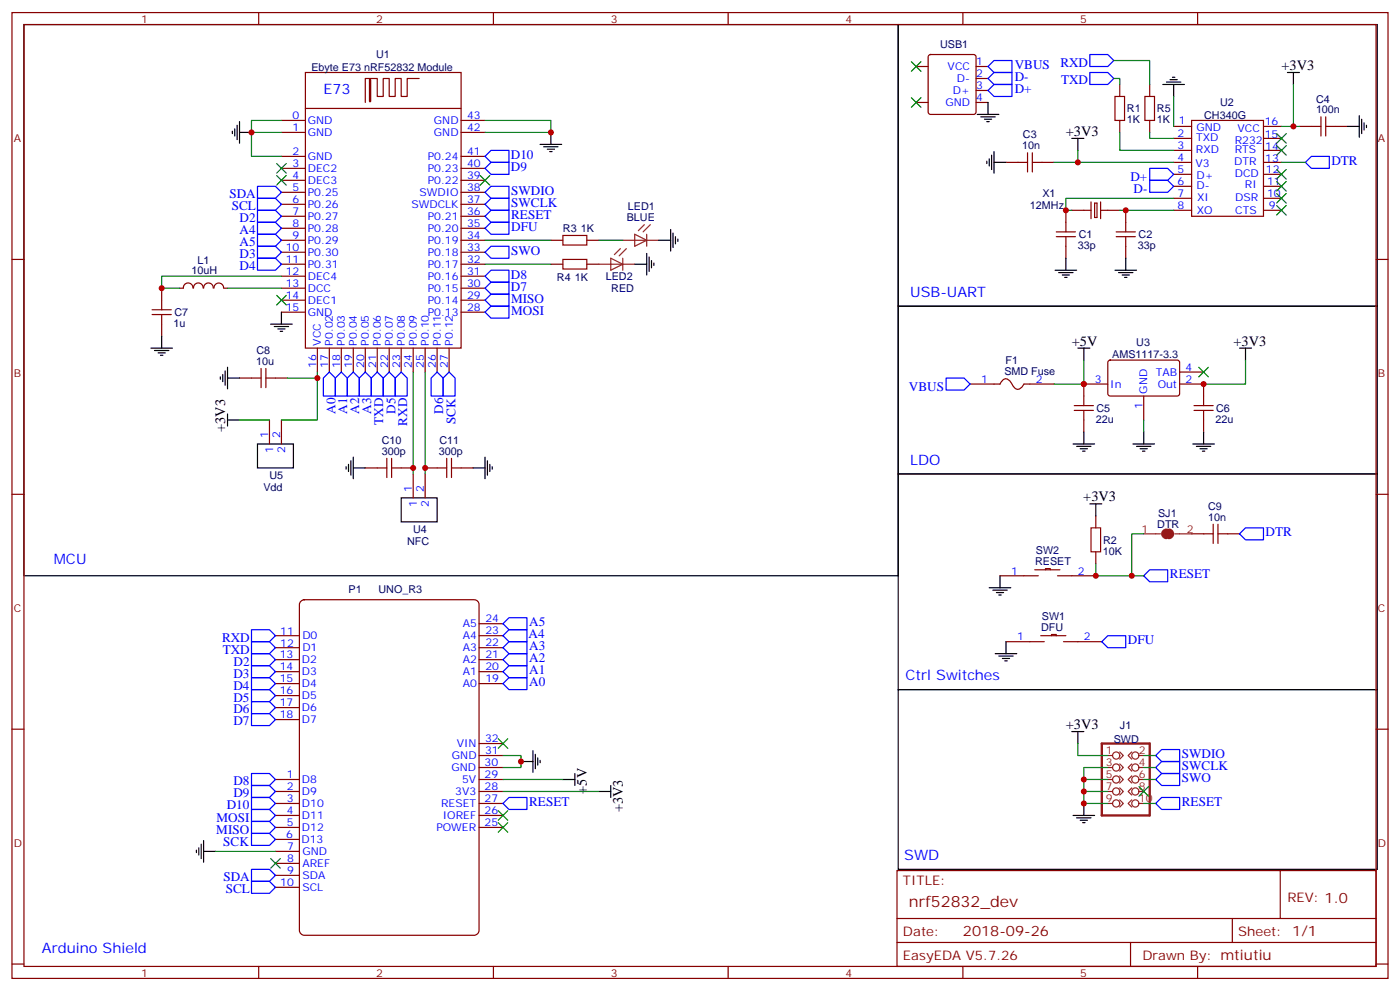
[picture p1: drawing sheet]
<svg xmlns="http://www.w3.org/2000/svg" width="412mm" height="292mm" viewBox="0 0 412 292" stroke-linecap="round" stroke-linejoin="round" font-family="sans-serif">
<path d="M7.1 7.2h257.5v162.3h-257.5zM264.6 7.2h141.1v82.9h-141.1zM264.6 90.1h141.1v49.4h-141.1zM264.6 139.5h141.1v63.5h-141.1zM264.6 203h141.1v52.9h-141.1z" fill="none" stroke="#000" stroke-width=".35"/>
<g fill="none" stroke="#870000" stroke-width=".35">
<path d="M3.5 3.7h405.4v284.3h-405.4zM7.1 7.2h398.2v277.3h-398.2zM76.2 3.7v3.5M145.3 3.7v3.5M214.5 3.7v3.5M283.6 3.7v3.5M352.8 3.7v3.5M82.9 39h7.1M82.9 35.5h7.1M90 21.3h45.8v81.2h-45.8zM90 31.9h45.8M123.5 23.1h-3.6v5.3h-1.7v-5.3h-1.8v5.3h-1.7v-5.3h-1.8v5.3h-1.8v-5.3h-3.5v7.1"/>
<path d="M135.8 39h7.1M135.8 35.5h7.1M82.9 46h7.1M82.9 49.6h7.1M82.9 53.1h7.1M82.9 56.6h7.1M135.8 46h7.1M135.8 49.6h7.1M135.8 53.1h7.1M135.8 56.6h7.1M3.5 76.4h3.6M82.9 60.1h7.1"/>
<path d="M82.9 63.7h7.1M82.9 67.2h7.1M82.9 70.7h7.1M82.9 74.3h7.1M82.9 77.8h7.1M135.8 60.1h7.1M135.8 63.7h7.1M135.8 67.2h7.1M135.8 70.7h7.1M135.8 74.3h7.1M135.8 77.8h7.1M405.3 76.4h3.6"/>
<path d="M82.9 81.3h7.1M82.9 84.8h7.1M82.9 88.4h7.1M82.9 91.9h7.1M135.8 81.3h7.1M135.8 84.8h7.1M135.8 88.4h7.1M135.8 91.9h7.1M93.5 102.5v7M97 102.5v7M100.5 102.5v7M104.1 102.5v7"/>
<path d="M107.6 102.5v7M111.1 102.5v7M114.7 102.5v7M118.2 102.5v7M121.7 102.5v7M125.2 102.5v7M128.8 102.5v7M132.3 102.5v7M3.5 145.5h3.6M405.3 145.5h3.6M88.5 177.1l1.1-.5h50.1a1.41 1.41 0 0 1 1.4 1.4v95.9a1.51 1.51 0 0 1-1.4 1.4h-50.1a1.51 1.51 0 0 1-1.4-1.4v-95.9zM81.1 187.1h7.1"/>
<path d="M81.1 190.7h7.1M81.1 194.2h7.1M81.1 197.7h7.1M141.1 187.1h7.1M141.1 190.7h7.1M141.1 194.2h7.1M141.1 197.7h7.1M141.1 183.6h7.1M3.5 214.7h3.6M81.1 201.3h7.1M81.1 204.8h7.1M81.1 208.3h7.1"/>
<path d="M81.1 211.8h7.1M141.1 201.3h7.1M141.1 218.9h7.1M405.3 214.7h3.6M81.1 229.5h7.1M81.1 233h7.1M81.1 236.5h7.1M141.1 229.5h7.1M141.1 233h7.1M141.1 236.5h7.1M141.1 226h7.1M141.1 222.4h7.1"/>
<path d="M81.1 240.1h7.1M81.1 243.6h7.1M81.1 247.1h7.1M81.1 250.6h7.1M81.1 254.2h7.1M81.1 257.7h7.1M141.1 240.1h7.1M141.1 243.6h7.1M264.2 256.3h141.1v28.2h-141.1zM377.1 256.3v14.1M81.1 261.2h7.1M264.2 270.4h141.1"/>
<path d="M264.2 277.5h141.1M333 277.5v7M363 270.4v7.1M3.5 283.8h3.6M76.2 284.5v3.5M145.3 284.5v3.5M214.5 284.5v3.5M283.6 284.5v3.5M352.8 284.5v3.5M405.3 283.8h3.6"/>
</g>
<path d="M109 23.5v6.3" fill="none" stroke="#870000" stroke-width=".71"/>
<path d="M351 35.5h21.2v28.2h-21.2z" fill="#fff" stroke="#870000" stroke-width=".35"/>
<g fill="none" stroke="#870000" stroke-width=".35">
<path d="M269.9 19.6h3.5M273.6 16.3l.5-.2h12.7l.5 .2 .2 .5v16.2l-.2 .5-.5 .2h-12.7l-.5-.2-.2-.5v-16.2zM287.5 19.6h3.5M269.9 30.2h3.5M287.5 30.2h3.5M287.5 23.1h3.5M287.5 26.6h3.5M329.8 24.9v3.5M329.8 35.5v3.5M338.7 24.9v3.5M338.7 35.5v3.5M345.7 37.2h5.3"/>
<path d="M372.2 37.2h5.3M382.8 37.2h6.3M389.1 34.4v5.6M390.5 37.2h6.4M390.5 34.4v5.6M296.3 47.8h6.4M302.7 45v5.6M304.1 47.8h6.3M304.1 45v5.6M321.4 59.4v5M322.4 59.8h.7v4.2h-.7zM324.2 59.4v5"/>
<path d="M345.7 40.7h5.3M345.7 44.3h5.3M345.7 47.8h5.3M345.7 51.3h5.3M345.7 54.9h5.3M345.7 58.4h5.3M372.2 40.7h5.3M372.2 44.3h5.3M372.2 47.8h5.3M372.2 51.3h5.3M372.2 54.9h5.3M372.2 58.4h5.3"/>
<path d="M162.3 70.7h3.5M162.3 77.8h3.5M172.9 70.7h3.5M172.9 77.8h3.5M311.1 69.7h5.7M311.1 68.3h5.7M314 61.9v6.4M314 69.7v6.3M315.7 61.9h5.7M324.2 61.9h5.6M328.8 69.7h5.6M328.8 68.3h5.6"/>
<path d="M331.6 61.9v6.4M331.6 69.7v6.3M345.7 61.9h5.3M372.2 61.9h5.3M44.8 92.6h5.6M44.8 91.2h5.6M47.6 84.8v6.4M47.6 92.6v6.4M52.9 84.8h1.1M54 84.8a1.41 1.41 0 0 1 1.4-1.5 1.41 1.41 0 0 1 1.4 1.5M57 84.8a1.41 1.41 0 0 1 1.4-1.5 1.41 1.41 0 0 1 1.4 1.5M60 84.8a1.41 1.41 0 0 1 1.4-1.5 1.41 1.41 0 0 1 1.4 1.5"/>
<path d="M63 84.8a1.41 1.41 0 0 1 1.4-1.5 1.41 1.41 0 0 1 1.5 1.5M66 84.8h1M70.6 111.3h6.3M76.9 108.5v5.6M78.3 111.3h6.4M78.3 108.5v5.6M285.8 113.1h8.8l.6-1a1.56 1.56 0 0 1 2.7 .6l.1 .2a2.13 2.13 0 0 0 2.3 1.6l1.3-1.4h8.8M316.4 119.4h5.7M326.3 113.1h-7v6.3M326.6 106.2l.4-.2 20.1 .1 .4 .6-.1 9.5-.6 .4-20-.1-.5-.6v-9.2zM336.9 116.6v7M347.5 113.1h7v6.3"/>
<path d="M347.5 109.5h7M351.7 119.4h5.7M79.4 123.6v7.1M82.9 123.6v7.1M107.6 137.8h6.3M113.9 134.9v5.7M115.4 134.9v5.7M115.4 137.8h6.3M121.7 139.5v7.1M125.2 139.5v7.1M125.2 137.8h6.4M131.6 134.9v5.7"/>
<path d="M133 137.8h6.3M133 134.9v5.7M316.4 120.8h5.7M319.3 120.8v6.4M351.7 120.8h5.7M354.5 120.8v6.4M322.8 151.9v3.5M351 157.2h6.4M357.4 154.3v5.7M358.8 154.3v5.7M358.8 157.2h6.3M294.6 169.5h11.3"/>
<path d="M304.8 167.7h7.4M308 167.7v-.3h1.4v.3M311.5 169.5h11.3M322.8 162.5v3.5M296.3 188.9h11.3M306.6 187.1h7.4M309.7 187.1v-.3h1.4v.3M313.3 188.9h11.3"/>
</g>
<path d="M328.4 28.4h2.9v7.1h-2.9zM337.3 28.4h2.8v7.1h-2.8zM165.8 69.3h7.1v2.8h-7.1zM165.8 76.4h7.1v2.8h-7.1zM321.4 155.4h2.8v7.1h-2.8z" fill="none" stroke="#a10000" stroke-width=".35"/>
<path d="M324.6 218.9h14.1v21.2h-14.1z" fill="none" stroke="#8c2424" stroke-width=".71"/>
<g fill="none" stroke="#8c2424" stroke-width=".35">
<path d="M176.4 77.8h10.6M179.9 76l3.5 1.8-3.5 1.8zM182.7 73.2l-1.7 1.8M183.4 70.7h10.6M183.4 76v3.6M184.5 73.2l-2.1 2.1M187 69l3.5 1.7-3.5 1.8zM189.8 66.1l-1.8 1.8M190.5 69v3.5M191.6 66.1l-2.2 2.2M336.9 157.2h4.9M346.1 157.2h4.9"/>
<path d="M326.3 222.4h1.4M326.3 226h1.4M326.3 229.5h1.4M326.3 233h1.4M326.3 236.5h1.4M329.8 221.4l1.1 1-1.1 1.1M329.8 224.9l1.1 1.1-1.1 1M329.8 228.4l1.1 1.1-1.1 1M329.8 232l1.1 1-1.1 1.1M329.8 235.5l1.1 1-1.1 1.1M333.4 221.4l-1.1 1 1.1 1.1M333.4 224.9l-1.1 1.1 1.1 1"/>
<path d="M333.4 228.4l-1.1 1.1 1.1 1M333.4 232l-1.1 1 1.1 1.1M333.4 235.5l-1.1 1 1.1 1.1M335.5 222.4h1.4M335.5 226h1.4M335.5 229.5h1.4M335.5 233h1.4M335.5 236.5h1.4"/>
<circle cx="328.8" cy="236.5" r="1.06"/>
<circle cx="328.8" cy="229.5" r="1.06"/>
<circle cx="328.8" cy="226" r="1.06"/>
<circle cx="328.8" cy="233" r="1.06"/>
<circle cx="328.8" cy="222.4" r="1.06"/>
<circle cx="334.4" cy="236.5" r="1.06"/>
<circle cx="334.4" cy="229.5" r="1.06"/>
<circle cx="334.4" cy="222.4" r="1.06"/>
<circle cx="334.4" cy="226" r="1.06"/>
<circle cx="334.4" cy="233" r="1.06"/>
</g>
<path d="M343.6 156.5a.71 .71 0 0 0-.7 .7 .71 .71 0 0 0 .7 .7M344.3 156.5a.71 .71 0 0 1 .7 .7 .71 .71 0 0 1-.7 .7" fill="none" stroke="#8c2424" stroke-width="1.8"/>
<g fill="none" stroke="#000" stroke-width=".35">
<path d="M68.4 38.6v.7M69.1 37.9v2.1M69.8 36.9v4.2M70.6 39h3.5M70.6 35.8v6.4M162.3 39v3.5M287.9 33.7h6.3M288.9 34.4h4.3M290 35.1h2.1M290.7 35.8h.7M291 30.2v3.5M342.5 24.9h6.4"/>
<path d="M343.6 24.2h4.2M344.7 23.5h2.1M345.4 22.8h.7M345.7 24.9v3.5M379.2 21.3h3.6M381 21.3v3.6M396.9 37.2h3.5M400.4 34v6.4M401.1 35.1v4.2M401.8 36.2v2.1M402.5 36.9v.7M159.1 42.5h6.4"/>
<path d="M160.2 43.2h4.2M161.2 43.9h2.1M161.9 44.6h.7M290.7 47.4v.8M291.4 46.7v2.2M292.1 45.7v4.2M292.8 47.8h3.5M292.8 44.6v6.4M315.7 40.7h3.6M317.5 40.7v3.6M187 77.8h3.5M190.5 74.6v6.4"/>
<path d="M191.2 75.7v4.2M191.9 76.7v2.1M192.6 77.4v.7M194 70.7h3.6M197.6 67.6v6.3M198.3 68.6v4.2M199 69.7v2.1M199.7 70.4v.7M310.8 79.6h6.3M314 76v3.6M328.4 79.6h6.4M331.6 76v3.6"/>
<path d="M47.6 99v3.5M79.7 95.4h6.4M80.8 96.1h4.2M81.8 96.8h2.2M82.5 97.5h.8M82.9 91.9v3.5M311.9 80.3h4.2M312.9 81h2.1M313.6 81.7h.7M329.5 80.3h4.2M330.6 81h2.1M331.3 81.7h.7"/>
<path d="M44.4 102.5h6.4M45.5 103.2h4.2M46.6 103.9h2.1M47.3 104.6h.7M64.9 110.9v.8M65.6 110.2v2.2M66.3 109.2v4.2M67 108.1v6.4M67 111.3h3.6M317.5 102.5h3.5M319.3 102.5v3.5M365.1 102.5h3.6"/>
<path d="M366.9 102.5v3.5M67 123.6h3.6M67 121.9v3.5M75.8 130.7h10.6v7.1h-10.6zM102 137.4v.7M102.7 136.7v2.1M103.4 135.6v4.3M104.1 137.8h3.5M104.1 134.6v6.3M139.3 137.8h3.6M142.9 134.6v6.3M143.6 135.6v4.3"/>
<path d="M144.3 136.7v2.1M145 137.4v.7M316.1 130.7h6.3M317.1 131.4h4.3M318.2 132.1h2.1M318.9 132.8h.7M319.3 127.2v3.5M333.7 130.7h6.4M334.8 131.4h4.2M335.8 132.1h2.2M336.5 132.8h.8M336.9 127.2v3.5"/>
<path d="M351.4 130.7h6.3M352.4 131.4h4.3M353.5 132.1h2.1M354.2 132.8h.7M354.5 127.2v3.5M118.2 146.6h10.6v7h-10.6zM321 148.3h3.6M322.8 148.3v3.6M291.4 173h6.3M292.5 173.7h4.2M293.5 174.4h2.1M294.2 175.2h.7"/>
<path d="M294.6 169.5v3.5M293.2 192.4h6.3M294.2 193.1h4.2M295.3 193.9h2.1M296 194.6h.7M296.3 188.9v3.5M315.7 215.4h3.6M317.5 215.4v3.5M153.5 224.2h3.5M157 221v6.4M157.7 222.1v4.2M158.4 223.1v2.1"/>
<path d="M159.1 223.8v.7M165.8 229.5h3.5M169.3 227.7v3.5M176.4 233h3.5M179.9 231.2v3.6M319.3 236.5v3.6M57.9 250.3v.7M58.6 249.6v2.1M59.3 248.5v4.3M60 250.6h3.5M60 247.5v6.3M316.1 240.1h6.3"/>
<path d="M317.1 240.8h4.3M318.2 241.5h2.1M318.9 242.2h.7"/>
</g>
<g fill="none" stroke="#00f" stroke-width=".35">
<path d="M291 19.6l1.8-1.8h5.3v3.5h-5.3zM321 16.1h5.3l1.8 1.7-1.8 1.8h-5.3zM291 26.6l1.8-1.7h5.3v3.5h-5.3zM291 23.1l1.8-1.8h5.3v3.6h-5.3zM321 21.3h5.3l1.8 1.8-1.8 1.8h-5.3zM75.8 54.9h5.3l1.8 1.7-1.8 1.8h-5.3zM75.8 58.4h5.3l1.8 1.7-1.8 1.8h-5.3zM142.9 56.6l1.7-1.7h5.3v3.5h-5.3zM142.9 49.6l1.7-1.8h5.3v3.5h-5.3zM142.9 46l1.7-1.7h5.3v3.5h-5.3zM338.7 49.6h5.3l1.7 1.7-1.7 1.8h-5.3zM338.7 53.1h5.3l1.7 1.8-1.7 1.7h-5.3z"/>
<path d="M384.5 47.8l1.8-1.8h5.3v3.6h-5.3zM75.8 65.4h5.3l1.8 1.8-1.8 1.8h-5.3zM75.8 69h5.3l1.8 1.7-1.8 1.8h-5.3zM75.8 61.9h5.3l1.8 1.8-1.8 1.7h-5.3zM75.8 72.5h5.3l1.8 1.8-1.8 1.7h-5.3zM75.8 76h5.3l1.8 1.8-1.8 1.8h-5.3zM142.9 60.1l1.7-1.7h5.3v3.5h-5.3zM142.9 74.3l1.7-1.8h5.3v3.5h-5.3zM142.9 63.7l1.7-1.8h5.3v3.5h-5.3zM142.9 67.2l1.7-1.8h5.3v3.6h-5.3zM144.6 79.6h5.3v3.5h-5.3l-1.7-1.8zM142.9 91.9l1.7-1.8h5.3v3.6h-5.3z"/>
<path d="M142.9 88.4l1.7-1.8h5.3v3.5h-5.3zM142.9 84.8l1.7-1.7h5.3v3.5h-5.3zM97 109.5l1.8 1.8v5.3h-3.6v-5.3zM100.5 109.5l1.8 1.8v5.3h-3.5v-5.3zM104.1 109.5l1.7 1.8v5.3h-3.5v-5.3zM107.6 109.5l1.8 1.8v5.3h-3.6v-5.3zM111.1 109.5l1.8 1.8v5.3h-3.5v-5.3zM114.7 109.5l1.7 1.8v5.3h-3.5v-5.3zM118.2 109.5l1.7 1.8v5.3h-3.5v-5.3zM128.8 109.5l1.7 1.8v5.3h-3.5v-5.3zM132.3 109.5l1.8 1.8v5.3h-3.6v-5.3zM278.7 111.3h5.3l1.8 1.8-1.8 1.7h-5.3z"/>
<path d="M365.1 157.2l1.8-1.8h5.3v3.5h-5.3zM338.7 167.7h5.3v3.6h-5.3l-1.8-1.8zM74.1 185.4h5.3l1.7 1.7-1.7 1.8h-5.3zM74.1 188.9h5.3l1.7 1.8-1.7 1.7h-5.3zM74.1 192.4h5.3l1.7 1.8-1.7 1.8h-5.3zM74.1 199.5h5.3l1.7 1.8-1.7 1.7h-5.3zM74.1 196h5.3l1.7 1.7-1.7 1.8h-5.3zM148.2 197.7l1.7-1.7h5.3v3.5h-5.3zM148.2 194.2l1.7-1.8h5.3v3.6h-5.3zM148.2 190.7l1.7-1.8h5.3v3.5h-5.3zM148.2 187.1l1.7-1.7h5.3v3.5h-5.3zM149.9 181.9h5.3v3.5h-5.3l-1.7-1.8z"/>
<path d="M324.6 188.9l1.7-1.8h5.3v3.6h-5.3zM74.1 206.6h5.3l1.7 1.7-1.7 1.8h-5.3zM74.1 210.1h5.3l1.7 1.7-1.7 1.8h-5.3zM74.1 203h5.3l1.7 1.8-1.7 1.8h-5.3zM148.2 201.3l1.7-1.8h5.3v3.5h-5.3zM74.1 238.3h5.3l1.7 1.8-1.7 1.7h-5.3zM74.1 227.7h5.3l1.7 1.8-1.7 1.7h-5.3zM74.1 231.2h5.3l1.7 1.8-1.7 1.8h-5.3zM74.1 234.8h5.3l1.7 1.7-1.7 1.8h-5.3zM148.2 236.5l1.7-1.7h5.3v3.5h-5.3zM340.4 226l1.8-1.8h5.3v3.5h-5.3zM340.4 229.5l1.8-1.8h5.3v3.5h-5.3z"/>
<path d="M340.4 236.5l1.8-1.7h5.3v3.5h-5.3zM342.2 220.7h5.3v3.5h-5.3l-1.8-1.8zM74.1 255.9h5.3l1.7 1.8-1.7 1.8h-5.3zM74.1 259.5h5.3l1.7 1.7-1.7 1.8h-5.3zM74.1 241.8h5.3l1.7 1.8-1.7 1.8h-5.3zM74.1 245.4h5.3l1.7 1.7-1.7 1.8h-5.3z"/>
</g>
<g fill="none" stroke="#008700" stroke-width=".35">
<path d="M328.1 17.8h10.6v7.1M74.1 39h8.8M82.9 35.5h-8.8v10.5h8.8M142.9 35.5h19.4v3.5h-19.4M328.1 23.1h1.7v1.8M329.8 39v5.3h15.9M338.7 39v1.7h7M345.7 28.4v8.8M377.5 37.2h5.3M381 24.9v12.3M310.4 47.8h35.3M317.5 44.3v3.5"/>
<path d="M345.7 58.4h-31.7v3.5h1.7M377.5 47.8h7M142.9 70.7h19.4M142.9 77.8h19.4M176.4 70.7h7M329.8 61.9h15.9M67 84.8h15.9M82.9 81.3h-35.3v3.5h5.3M93.5 109.5v1.8h-8.8M93.5 111.3v12.3h-10.6M121.7 109.5v30M125.2 109.5v30"/>
<path d="M319.3 106v7.1h-8.9M366.9 106v7.1h-12.4M70.6 123.6h8.8M336.9 123.6v3.6M336.9 157.2h-3.5v12.3M322.8 166v3.5h14.1M317.5 218.9v3.5h8.8M148.2 222.4h5.3v3.6h-5.3M148.2 233h28.2M148.2 229.5h17.6M319.3 233h7M319.3 229.5h7"/>
<path d="M326.3 226h-7v10.5h7M336.9 229.5h3.5M336.9 222.4h3.5M336.9 226h3.5M336.9 236.5h3.5M63.5 250.6h17.6"/>
</g>
<g fill="#c00">
<circle cx="354.5" cy="113.1" r=".88"/>
<circle cx="162.3" cy="39" r=".88"/>
<circle cx="331.6" cy="61.9" r=".88"/>
<circle cx="314" cy="61.9" r=".88"/>
<circle cx="319.3" cy="113.1" r=".88"/>
<circle cx="381" cy="37.2" r=".88"/>
<circle cx="153.5" cy="224.2" r=".88"/>
<circle cx="319.3" cy="236.5" r=".88"/>
<circle cx="319.3" cy="233" r=".88"/>
<circle cx="319.3" cy="229.5" r=".88"/>
<circle cx="322.8" cy="169.5" r=".88"/>
<circle cx="333.4" cy="169.5" r=".88"/>
<circle cx="47.6" cy="84.8" r=".88"/>
<circle cx="74.1" cy="39" r=".88"/>
<circle cx="93.5" cy="111.3" r=".88"/>
<circle cx="121.7" cy="137.8" r=".88"/>
<circle cx="125.2" cy="137.8" r=".88"/>
<circle cx="317.5" cy="47.8" r=".88"/>
</g>
<g fill="#c00" stroke="#008700" stroke-width=".35">
<path d="M353.1 108.1l2.9 2.8zM356 108.1l-2.9 2.8z"/>
<path d="M376.1 39.3l2.8 2.9zM378.9 39.3l-2.8 2.9z"/>
<path d="M376.1 42.9l2.8 2.8zM376.1 45.7l2.8-2.8z"/>
<path d="M376.1 49.9l2.8 2.8zM376.1 52.7l2.8-2.8z"/>
<path d="M376.1 53.4l2.8 2.9zM378.9 53.4l-2.8 2.9z"/>
<path d="M376.1 57l2.8 2.8zM376.1 59.8l2.8-2.8z"/>
<path d="M376.1 60.5l2.8 2.8zM378.9 60.5l-2.8 2.8z"/>
<path d="M268.5 18.2l2.8 2.8zM271.3 18.2l-2.8 2.8z"/>
<path d="M268.5 28.8l2.8 2.8zM271.3 28.8l-2.8 2.8z"/>
<path d="M335.5 231.6l2.8 2.8zM338.3 231.6l-2.8 2.8z"/>
<path d="M81.5 48.2l2.8 2.8zM84.3 48.2l-2.8 2.8z"/>
<path d="M81.5 51.7l2.8 2.8zM84.3 51.7l-2.8 2.8z"/>
<path d="M81.5 87l2.8 2.8zM84.3 87l-2.8 2.8z"/>
<path d="M146.8 238.7l2.8 2.8zM149.6 238.7l-2.8 2.8z"/>
<path d="M146.8 242.2l2.8 2.8zM149.6 242.2l-2.8 2.8z"/>
<path d="M146.8 217.5l2.8 2.8zM149.6 217.5l-2.8 2.8z"/>
<path d="M79.7 252.8l2.8 2.8zM82.5 252.8l-2.8 2.8z"/>
<path d="M141.5 51.7l2.8 2.8zM144.3 51.7l-2.8 2.8z"/>
</g>
<text font-size="4.6" fill="#800" x="267.8" y="266.9">nrf52832_dev</text>
<g font-size="4.2">
<text x="377.5" y="20.7">+3V3</text>
<text x="314" y="40.1">+3V3</text>
<text x="315.7" y="101.8">+5V</text>
<text x="363.4" y="101.8">+3V3</text>
<text x="66.3" y="127.2" transform="rotate(-90 66.3 127.2)">+3V3</text>
<text x="319.1" y="147.6">+3V3</text>
<text x="314" y="214.7">+3V3</text>
<text x="172.9" y="233.7" transform="rotate(-90 172.9 233.7)">+5V</text>
<text x="183.5" y="239.1" transform="rotate(-90 183.5 239.1)">+3V3</text>
</g>
<g font-size="4.2" fill="#00f">
<text x="95.2" y="27.6">E73</text>
<text x="268.1" y="87.4">USB-UART</text>
<text x="268.1" y="136.8">LDO</text>
<text x="15.9" y="166">MCU</text>
<text x="266.7" y="200.2">Ctrl Switches</text>
<text x="266.3" y="253.2">SWD</text>
<text x="12.3" y="280.6">Arduino Shield</text>
</g>
<text font-size="4.2" fill="#800" x="283.6" y="275.7">2018-09-26</text>
<g font-size="3.9" fill="#00f">
<text x="298.9" y="23.8">D-</text>
<text x="298.9" y="20.3">VBUS</text>
<text x="312.3" y="19.6">RXD</text>
<text x="298.9" y="27.3">D+</text>
<text x="312.5" y="24.9">TXD</text>
<text x="150.5" y="46.8">D10</text>
<text x="150.5" y="50.3">D9</text>
<text x="333" y="53.2">D+</text>
<text x="392.2" y="48.5">DTR</text>
<text x="67.6" y="58.4">SDA</text>
<text x="150.6" y="57.3">SWDIO</text>
<text x="333.9" y="56.8">D-</text>
<text x="68.3" y="61.9">SCL</text>
<text x="70.6" y="65.4">D2</text>
<text x="150.6" y="60.9">SWCLK</text>
<text x="150.6" y="64.4">RESET</text>
<text x="70.6" y="69">A4</text>
<text x="150.6" y="67.9">DFU</text>
<text x="70.6" y="72.5">A5</text>
<text x="70.6" y="76">D3</text>
<text x="150.6" y="75">SWO</text>
<text x="70.6" y="79.6">D4</text>
<text x="150.5" y="82.1">D8</text>
<text x="150.5" y="85.6">D7</text>
<text x="150.6" y="89.1">MISO</text>
<text x="150.6" y="92.6">MOSI</text>
<text x="267.7" y="115">VBUS</text>
<text x="98.8" y="121.9" transform="rotate(-90 98.8 121.9)">A0</text>
<text x="102.3" y="121.9" transform="rotate(-90 102.3 121.9)">A1</text>
<text x="105.8" y="121.9" transform="rotate(-90 105.8 121.9)">A2</text>
<text x="109.4" y="121.9" transform="rotate(-90 109.4 121.9)">A3</text>
<text x="112.9" y="125.1" transform="rotate(-90 112.9 125.1)">TXD</text>
<text x="116.5" y="121.8" transform="rotate(-90 116.5 121.8)">D5</text>
<text x="119.9" y="125.3" transform="rotate(-90 119.9 125.3)">RXD</text>
<text x="130.5" y="121.9" transform="rotate(-90 130.5 121.9)">D6</text>
<text x="134.2" y="124.9" transform="rotate(-90 134.2 124.9)">SCK</text>
<text x="372.8" y="157.9">DTR</text>
<text x="344.6" y="170.2">RESET</text>
<text x="155.9" y="184.3">A5</text>
<text x="65.4" y="188.9">RXD</text>
<text x="155.7" y="187.9">A4</text>
<text x="155.9" y="191.4">A3</text>
<text x="332.3" y="189.6">DFU</text>
<text x="65.6" y="192.4">TXD</text>
<text x="68.8" y="196">D2</text>
<text x="155.9" y="194.9">A2</text>
<text x="68.7" y="203">D4</text>
<text x="68.7" y="199.5">D3</text>
<text x="155.9" y="202">A0</text>
<text x="155.9" y="198.4">A1</text>
<text x="68.7" y="206.5">D5</text>
<text x="68.7" y="210">D6</text>
<text x="68.7" y="213.6">D7</text>
<text x="348.1" y="223.1">SWDIO</text>
<text x="348.1" y="226.7">SWCLK</text>
<text x="68.7" y="231.2">D8</text>
<text x="348.1" y="230.2">SWO</text>
<text x="66.8" y="238.3">D10</text>
<text x="68.7" y="234.7">D9</text>
<text x="155.9" y="237.2">RESET</text>
<text x="348.1" y="237.2">RESET</text>
<text x="63.7" y="245.4">MISO</text>
<text x="63.8" y="241.9">MOSI</text>
<text x="65.8" y="249">SCK</text>
<text x="65.8" y="259.5">SDA</text>
<text x="66.5" y="263">SCL</text>
</g>
<g font-size="3.9" fill="#800">
<text x="266" y="260.5">TITLE:</text>
<text x="379.2" y="265.5">REV: 1.0</text>
<text x="266" y="275.7">Date:</text>
<text x="364.8" y="275.7">Sheet: 1/1</text>
<text x="266" y="282.8">EasyEDA V5.7.26</text>
<text x="336.5" y="282.8">Drawn By: mtiutiu</text>
</g>
<g font-size="3.2" fill="#800">
<text x="41.6" y="6.7">1</text>
<text x="110.8" y="6.7">2</text>
<text x="179.9" y="6.7">3</text>
<text x="249.1" y="6.7">4</text>
<text x="318.2" y="6.7">5</text>
<text x="4.1" y="41.8">A</text>
<text x="405.9" y="41.8">A</text>
<text x="4.1" y="110.9">B</text>
<text x="405.9" y="110.9">B</text>
<text x="4.1" y="180.1">C</text>
<text x="405.9" y="180.1">C</text>
<text x="4.1" y="249.2">D</text>
<text x="405.9" y="249.2">D</text>
<text x="41.6" y="287.5">1</text>
<text x="110.8" y="287.5">2</text>
<text x="179.9" y="287.5">3</text>
<text x="249.1" y="287.5">4</text>
<text x="318.2" y="287.5">5</text>
</g>
<g font-size="3.2" fill="#000080">
<text x="110.8" y="17.1">U1</text>
<text x="276.9" y="14.1">USB1</text>
<text x="91.7" y="20.8">Ebyte E73 nRF52832 Module</text>
<text x="332" y="33.1">R1</text>
<text x="340.8" y="33.1">R5</text>
<text x="354.7" y="34.9">CH340G</text>
<text x="359.4" y="31.2">U2</text>
<text x="387.7" y="33.3">100n</text>
<text x="387.7" y="30.2">C4</text>
<text x="301.3" y="40.7">C3</text>
<text x="332" y="36.2">1K</text>
<text x="340.8" y="36.2">1K</text>
<text x="301.1" y="43.9">10n</text>
<text x="307.1" y="57.9">X1</text>
<text x="184.6" y="65.1">BLUE</text>
<text x="185" y="62">LED1</text>
<text x="303.4" y="61.4">12MHz</text>
<text x="165.8" y="68.4">R3</text>
<text x="171.1" y="68.4">1K</text>
<text x="317.8" y="70.1">C1</text>
<text x="335.4" y="70.1">C2</text>
<text x="58.2" y="77.6">L1</text>
<text x="317.5" y="73.3">33p</text>
<text x="335.1" y="73.3">33p</text>
<text x="56.4" y="80.8">10uH</text>
<text x="164" y="82.9">R4</text>
<text x="169.3" y="82.9">1K</text>
<text x="178.4" y="82.5">LED2</text>
<text x="180.1" y="86">RED</text>
<text x="51.4" y="93">C7</text>
<text x="51.2" y="96.3">1u</text>
<text x="334.7" y="101.7">U3</text>
<text x="75.5" y="107.4">10u</text>
<text x="75.5" y="104.3">C8</text>
<text x="296.2" y="107.3">F1</text>
<text x="327.6" y="105.5">AMS1117-3.3</text>
<text x="295.9" y="110.4">SMD Fuse</text>
<text x="322.8" y="124.4">22u</text>
<text x="323" y="121.3">C5</text>
<text x="358.1" y="124.4">22u</text>
<text x="358.2" y="121.3">C6</text>
<text x="112.5" y="130.8">C10</text>
<text x="129.4" y="130.7">C11</text>
<text x="112.5" y="133.9">300p</text>
<text x="129.3" y="133.9">300p</text>
<text x="79.4" y="141.1">U5</text>
<text x="77.6" y="144.7">Vdd</text>
<text x="340.9" y="155.4">DTR</text>
<text x="341.2" y="152.2">SJ1</text>
<text x="355.9" y="153.3">10n</text>
<text x="355.9" y="150.2">C9</text>
<text x="119.9" y="160.5">NFC</text>
<text x="121.7" y="157">U4</text>
<text x="324.9" y="160.1">R2</text>
<text x="304.9" y="166.3">RESET</text>
<text x="305.1" y="163.1">SW2</text>
<text x="324.9" y="163.2">10K</text>
<text x="102.7" y="174.5">P1</text>
<text x="111.5" y="174.4">UNO_R3</text>
<text x="306.7" y="185.7">DFU</text>
<text x="306.9" y="182.5">SW1</text>
<text x="329.9" y="214.7">J1</text>
<text x="328.1" y="218.7">SWD</text>
</g>
<g font-size="3.2" fill="#00f">
<text x="279.1" y="20.6">VCC</text>
<text x="287.5" y="19.2">1</text>
<text x="287.5" y="22.8">2</text>
<text x="280.7" y="27.7">D+</text>
<text x="281.9" y="24.2">D-</text>
<text x="287.5" y="26.3">3</text>
<text x="287.5" y="29.8">4</text>
<text x="86.2" y="35.1">0</text>
<text x="137.6" y="35.1">43</text>
<text x="278.5" y="31.2">GND</text>
<text x="86.2" y="38.6">1</text>
<text x="90.7" y="40">GND</text>
<text x="90.7" y="36.5">GND</text>
<text x="127.8" y="40">GND</text>
<text x="127.8" y="36.5">GND</text>
<text x="137.6" y="38.6">42</text>
<text x="346.9" y="40.4">2</text>
<text x="347.2" y="36.5">1</text>
<text x="352.4" y="41.6">TXD</text>
<text x="352.4" y="38.5">GND</text>
<text x="364.5" y="38.8">VCC</text>
<text x="372.5" y="40.7">15</text>
<text x="372.5" y="36.9">16</text>
<text x="86.2" y="45.7">2</text>
<text x="90.7" y="47.1">GND</text>
<text x="126" y="47.1">P0.24</text>
<text x="137.6" y="45.7">41</text>
<text x="346.9" y="47.4">4</text>
<text x="346.9" y="43.9">3</text>
<text x="352.3" y="45">RXD</text>
<text x="363.7" y="45.2">RTS</text>
<text x="363.7" y="42.3">R232</text>
<text x="372.7" y="44.3">14</text>
<text x="372.7" y="47.8">13</text>
<text x="86.2" y="49.2">3</text>
<text x="86.2" y="52.7">4</text>
<text x="90.7" y="50.6">DEC2</text>
<text x="126" y="50.6">P0.23</text>
<text x="137.6" y="52.7">39</text>
<text x="137.6" y="49.2">40</text>
<text x="346.9" y="51">5</text>
<text x="352.1" y="49">V3</text>
<text x="352.5" y="52.6">D+</text>
<text x="363.5" y="48.7">DTR</text>
<text x="363.7" y="52.2">DCD</text>
<text x="372.9" y="51">12</text>
<text x="86.2" y="56.3">5</text>
<text x="86.2" y="59.8">6</text>
<text x="90.7" y="54.2">DEC3</text>
<text x="90.7" y="57.7">P0.25</text>
<text x="123.5" y="57.7">SWDIO</text>
<text x="126" y="54.2">P0.22</text>
<text x="137.6" y="59.8">37</text>
<text x="137.6" y="56.3">38</text>
<text x="346.9" y="58">7</text>
<text x="346.9" y="54.5">6</text>
<text x="352.4" y="55.7">D-</text>
<text x="352.6" y="59.3">XI</text>
<text x="363.9" y="59.1">DSR</text>
<text x="366.7" y="55.4">RI</text>
<text x="373.2" y="54.5">11</text>
<text x="373.2" y="58">10</text>
<text x="86.2" y="63.3">7</text>
<text x="90.7" y="61.2">P0.26</text>
<text x="90.7" y="64.7">P0.27</text>
<text x="121.2" y="61.2">SWDCLK</text>
<text x="126" y="64.7">P0.21</text>
<text x="137.6" y="63.3">36</text>
<text x="346.9" y="61.6">8</text>
<text x="352.5" y="63">XO</text>
<text x="363.9" y="63">CTS</text>
<text x="373.8" y="61.6">9</text>
<text x="86.2" y="66.9">8</text>
<text x="86.2" y="70.4">9</text>
<text x="90.7" y="68.3">P0.28</text>
<text x="90.7" y="71.8">P0.29</text>
<text x="126" y="71.8">P0.19</text>
<text x="126" y="68.3">P0.20</text>
<text x="137.6" y="70.4">34</text>
<text x="137.6" y="66.9">35</text>
<text x="84.2" y="73.9">10</text>
<text x="84.2" y="77.4">11</text>
<text x="90.7" y="75.3">P0.30</text>
<text x="126" y="75.3">P0.18</text>
<text x="137.6" y="77.4">32</text>
<text x="137.6" y="73.9">33</text>
<text x="84.2" y="81">12</text>
<text x="90.7" y="78.8">P0.31</text>
<text x="90.7" y="82.4">DEC4</text>
<text x="126" y="82.4">P0.16</text>
<text x="126" y="78.8">P0.17</text>
<text x="137.6" y="81">31</text>
<text x="84.2" y="84.5">13</text>
<text x="84.2" y="88">14</text>
<text x="90.7" y="85.9">DCC</text>
<text x="90.7" y="89.4">DEC1</text>
<text x="126" y="89.4">P0.14</text>
<text x="126" y="85.9">P0.15</text>
<text x="137.6" y="88">29</text>
<text x="137.6" y="84.5">30</text>
<text x="84.2" y="91.5">15</text>
<text x="90.7" y="93">GND</text>
<text x="126" y="93">P0.13</text>
<text x="137.6" y="91.5">28</text>
<text x="94.5" y="101.8" transform="rotate(-90 94.5 101.8)">VCC</text>
<text x="98.1" y="101.8" transform="rotate(-90 98.1 101.8)">P0.02</text>
<text x="101.6" y="101.8" transform="rotate(-90 101.6 101.8)">P0.03</text>
<text x="105.1" y="101.8" transform="rotate(-90 105.1 101.8)">P0.04</text>
<text x="108.7" y="101.8" transform="rotate(-90 108.7 101.8)">P0.05</text>
<text x="112.2" y="101.8" transform="rotate(-90 112.2 101.8)">P0.06</text>
<text x="115.7" y="101.8" transform="rotate(-90 115.7 101.8)">P0.07</text>
<text x="119.2" y="101.8" transform="rotate(-90 119.2 101.8)">P0.08</text>
<text x="122.8" y="101.8" transform="rotate(-90 122.8 101.8)">P0.09</text>
<text x="126.3" y="101.8" transform="rotate(-90 126.3 101.8)">P0.10</text>
<text x="129.8" y="101.8" transform="rotate(-90 129.8 101.8)">P0.11</text>
<text x="133.3" y="101.8" transform="rotate(-90 133.3 101.8)">P0.12</text>
<text x="93.1" y="108.3" transform="rotate(-90 93.1 108.3)">16</text>
<text x="96.7" y="108.3" transform="rotate(-90 96.7 108.3)">17</text>
<text x="100.2" y="108.3" transform="rotate(-90 100.2 108.3)">18</text>
<text x="103.7" y="108.3" transform="rotate(-90 103.7 108.3)">19</text>
<text x="107.2" y="108.3" transform="rotate(-90 107.2 108.3)">20</text>
<text x="110.8" y="108.3" transform="rotate(-90 110.8 108.3)">21</text>
<text x="114.3" y="108.3" transform="rotate(-90 114.3 108.3)">22</text>
<text x="117.8" y="108.3" transform="rotate(-90 117.8 108.3)">23</text>
<text x="121.4" y="108.3" transform="rotate(-90 121.4 108.3)">24</text>
<text x="124.9" y="108.3" transform="rotate(-90 124.9 108.3)">25</text>
<text x="128.4" y="108.3" transform="rotate(-90 128.4 108.3)">26</text>
<text x="131.9" y="108.3" transform="rotate(-90 131.9 108.3)">27</text>
<text x="289" y="112.7">1</text>
<text x="305.2" y="112.7">2</text>
<text x="322.5" y="112.7">3</text>
<text x="340.5" y="110.6">TAB</text>
<text x="349.2" y="112.7">2</text>
<text x="349.2" y="109.2">4</text>
<text x="327" y="114.1">In</text>
<text x="338" y="115.9" transform="rotate(-90 338 115.9)">GND</text>
<text x="341" y="114.1">Out</text>
<text x="336.5" y="120.4" transform="rotate(-90 336.5 120.4)">1</text>
<text x="79" y="128.9" transform="rotate(-90 79 128.9)">1</text>
<text x="82.5" y="128.9" transform="rotate(-90 82.5 128.9)">2</text>
<text x="80.4" y="133.4" transform="rotate(-90 80.4 133.4)">1</text>
<text x="84" y="133.4" transform="rotate(-90 84 133.4)">2</text>
<text x="121.4" y="144.8" transform="rotate(-90 121.4 144.8)">1</text>
<text x="122.8" y="149.3" transform="rotate(-90 122.8 149.3)">1</text>
<text x="124.9" y="144.8" transform="rotate(-90 124.9 144.8)">2</text>
<text x="126.3" y="149.3" transform="rotate(-90 126.3 149.3)">2</text>
<text x="297.8" y="169.2">1</text>
<text x="317.5" y="169.2">2</text>
<text x="136.3" y="184.6">A5</text>
<text x="143" y="183.2">24</text>
<text x="82.6" y="186.8">11</text>
<text x="82.6" y="190.3">12</text>
<text x="89.1" y="188.2">D0</text>
<text x="89.1" y="191.8">D1</text>
<text x="136.3" y="191.7">A3</text>
<text x="136.3" y="188.1">A4</text>
<text x="143" y="190.3">22</text>
<text x="143" y="186.7">23</text>
<text x="299.6" y="188.6">1</text>
<text x="319.3" y="188.6">2</text>
<text x="82.4" y="193.9">13</text>
<text x="82.4" y="197.4">14</text>
<text x="88.9" y="195.3">D2</text>
<text x="136.3" y="195.2">A2</text>
<text x="143" y="197.3">20</text>
<text x="143" y="193.8">21</text>
<text x="82.4" y="200.9">15</text>
<text x="88.9" y="198.8">D3</text>
<text x="88.9" y="202.3">D4</text>
<text x="136.3" y="202.3">A0</text>
<text x="136.3" y="198.7">A1</text>
<text x="143" y="200.8">19</text>
<text x="82.4" y="204.4">16</text>
<text x="82.4" y="208">17</text>
<text x="88.9" y="205.8">D5</text>
<text x="88.9" y="209.4">D6</text>
<text x="82.4" y="211.5">18</text>
<text x="88.9" y="212.9">D7</text>
<text x="134.5" y="220">VIN</text>
<text x="142.9" y="218.5">32</text>
<text x="133" y="227">GND</text>
<text x="133.1" y="223.5">GND</text>
<text x="142.8" y="225.6">30</text>
<text x="142.9" y="222.1">31</text>
<text x="84.4" y="229.1">1</text>
<text x="84.4" y="232.7">2</text>
<text x="88.9" y="230.5">D8</text>
<text x="136.1" y="230.5">5V</text>
<text x="142.8" y="232.6">28</text>
<text x="142.8" y="229.1">29</text>
<text x="84.4" y="236.2">3</text>
<text x="84.4" y="239.7">4</text>
<text x="88.9" y="234.1">D9</text>
<text x="88.9" y="237.6">D10</text>
<text x="129.9" y="237.5">RESET</text>
<text x="134.1" y="234">3V3</text>
<text x="142.8" y="239.7">26</text>
<text x="142.8" y="236.1">27</text>
<text x="84.5" y="243.3">5</text>
<text x="88.9" y="241.1">D11</text>
<text x="88.9" y="244.7">D12</text>
<text x="128.5" y="244.6">POWER</text>
<text x="130.4" y="241.1">IOREF</text>
<text x="142.8" y="243.2">25</text>
<text x="84.3" y="246.7">6</text>
<text x="84.6" y="250.3">7</text>
<text x="88.8" y="248.1">D13</text>
<text x="89.1" y="251.7">GND</text>
<text x="84.6" y="253.8">8</text>
<text x="84.6" y="257.4">9</text>
<text x="89.1" y="255.3">AREF</text>
<text x="82.6" y="260.9">10</text>
<text x="89.1" y="258.8">SDA</text>
<text x="89.1" y="262.3">SCL</text>
</g>
<g font-size="3.2" fill="#8d2323">
<text x="336.3" y="156.8">1</text>
<text x="349.6" y="156.8">2</text>
<text x="325.7" y="222.1">1</text>
<text x="325.7" y="225.6">3</text>
<text x="335.5" y="222.1">2</text>
<text x="335.5" y="225.6">4</text>
<text x="325.7" y="229.1">5</text>
<text x="325.7" y="232.7">7</text>
<text x="335.5" y="229.1">6</text>
<text x="335.5" y="232.7">8</text>
<text x="325.7" y="236.2">9</text>
<text x="335.5" y="236.2">10</text>
</g>
</svg>
